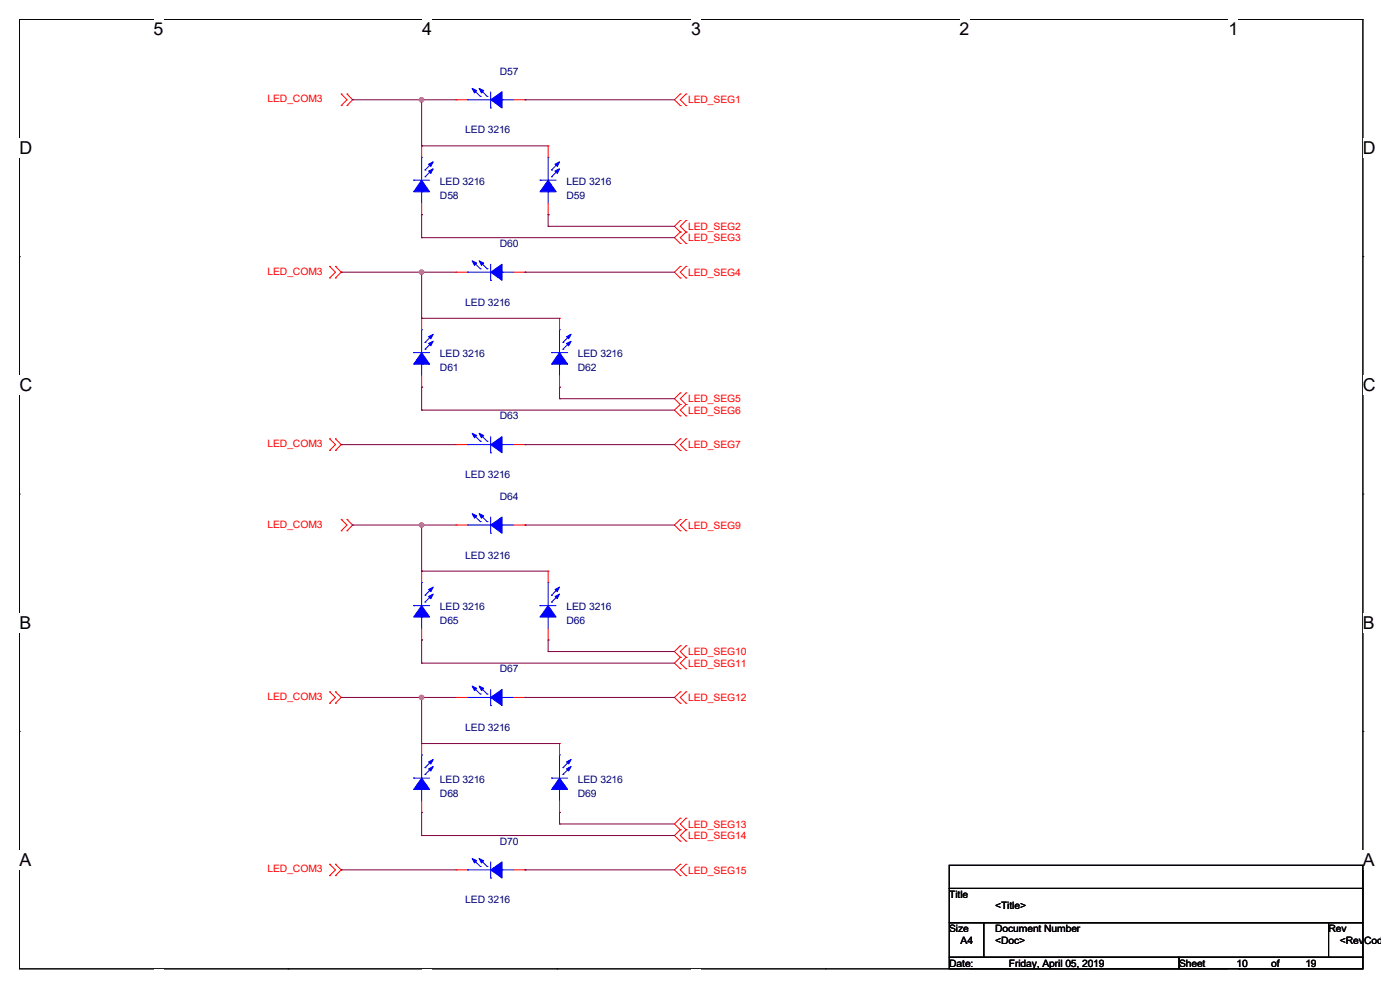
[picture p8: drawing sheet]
<svg xmlns="http://www.w3.org/2000/svg" width="297mm" height="210mm" viewBox="0 0 297 210" stroke-linecap="round" stroke-linejoin="round" font-family="sans-serif">
<path d="M4.1 4.1h285v201.4h-285z" fill="none" stroke="#000" stroke-width=".21"/>
<g fill="#fff">
<path d="M32.6 4.1h2.1v4.2h-2.1z"/>
<path d="M32.6 205.5h2.1v.4h-2.1z"/>
</g>
<path d="M61.1 4.1h.1M61.1 205.5h.1" fill="none" stroke="#000" stroke-width=".21"/>
<g fill="#fff">
<path d="M89.6 4.1h2.1v4.2h-2.1z"/>
<path d="M89.6 205.5h2.1v.4h-2.1z"/>
</g>
<path d="M118.1 4.1h.1M118.1 205.5h.1" fill="none" stroke="#000" stroke-width=".21"/>
<g fill="#fff">
<path d="M146.6 4.1h2.1v4.2h-2.1z"/>
<path d="M146.6 205.5h2.1v.4h-2.1z"/>
</g>
<path d="M175.1 4.1h.1M175.1 205.5h.1" fill="none" stroke="#000" stroke-width=".21"/>
<g fill="#fff">
<path d="M203.6 4.1h2.1v4.2h-2.1z"/>
<path d="M203.6 205.5h2.1v.4h-2.1z"/>
</g>
<path d="M232.1 4.1h.1M232.1 205.5h.1" fill="none" stroke="#000" stroke-width=".21"/>
<g fill="#fff">
<path d="M260.6 4.1h2.1v4.2h-2.1z"/>
<path d="M260.6 205.5h2.1v.4h-2.1z"/>
<path d="M4.1 29.3h2.8v4.2h-2.8z"/>
<path d="M289.1 29.3h2.8v4.2h-2.8z"/>
<path d="M4.1 79.6h2.8v4.2h-2.8z"/>
<path d="M289.1 79.6h2.8v4.2h-2.8z"/>
</g>
<path d="M4.1 54.4h.1M289.1 54.4h.1" fill="none" stroke="#000" stroke-width=".21"/>
<g fill="#fff">
<path d="M4.1 130h2.5v4.2h-2.5z"/>
<path d="M289.1 130h2.6v4.2h-2.6z"/>
</g>
<path d="M4.1 104.8h.1M289.1 104.8h.1" fill="none" stroke="#000" stroke-width=".21"/>
<g fill="#fff">
<path d="M4.1 180.3h2.6v4.2h-2.6z"/>
<path d="M289.1 180.3h2.6v4.2h-2.6z"/>
</g>
<path d="M4.1 155.2h.1M289.1 155.2h.1M201.4 183.6h87.7v4.9h-87.7zM201.4 188.5h87.7v7.2h-87.7zM201.4 195.7h7.3v7.4h-7.3zM208.7 195.7h73.2v7.4h-73.2zM281.9 195.7h7.2v7.4h-7.2zM201.4 203.1h48.7v2.4h-48.7zM250.1 203.1h39v2.4h-39z" fill="none" stroke="#000" stroke-width=".21"/>
<g fill="none" stroke="#f00" stroke-width=".21">
<path d="M72.4 19.9h.1M72.4 19.9l1.2 1.3-1.2 1.2M73.6 19.9h.1M73.6 19.9l1.2 1.3-1.2 1.2M144.3 19.9h.1M144.3 19.9l-1.2 1.3 1.2 1.2M145.5 19.9h.1M145.5 19.9l-1.2 1.3 1.2 1.2M72.4 22.4h.1M73.6 22.4h.1M89.5 30.9h.1M89.5 30.9v2.5"/>
<path d="M96.8 21.2h.1M96.8 21.2h2.4M109 21.2h2.4M111.4 21.2h.1M116.3 30.9h.1M116.3 30.9v2.5M144.3 22.4h.1M145.5 22.4h.1M69.9 56.5h.1M69.9 59h.1M69.9 56.5l1.3 1.2-1.3 1.3M71.2 59h.1"/>
<path d="M71.2 56.5h.1M71.2 56.5l1.2 1.2-1.2 1.3M89.5 45.6h.1M89.5 43.1v2.5M96.8 57.7h.1M96.8 57.7h2.4M109 57.7h2.4M111.4 57.7h.1M116.3 45.6h.1M116.3 43.1v2.5M144.3 46.8h.1M144.3 49.2h.1"/>
<path d="M144.3 51.6h.1M144.3 56.5h.1M144.3 59h.1M144.3 46.8l-1.2 1.2 1.2 1.2M144.3 49.2l-1.2 1.2 1.2 1.2M144.3 56.5l-1.2 1.2 1.2 1.3M145.5 49.2h.1M145.5 46.8h.1M145.5 51.6h.1M145.5 59h.1M145.5 56.5h.1M145.5 46.8l-1.2 1.2 1.2 1.2"/>
<path d="M145.5 49.2l-1.2 1.2 1.2 1.2M145.5 56.5l-1.2 1.2 1.2 1.3M89.5 67.5h.1M89.5 67.5v2.4M89.5 79.7v2.4M118.7 67.5h.1M118.7 67.5v2.4M118.7 79.7v2.4M69.9 93.1h.1M69.9 95.5h.1M69.9 93.1l1.3 1.2-1.3 1.2M71.2 95.5h.1"/>
<path d="M71.2 93.1h.1M71.2 93.1l1.2 1.2-1.2 1.2M89.5 82.1h.1M96.8 94.3h.1M96.8 94.3h2.4M109 94.3h2.4M111.4 94.3h.1M118.7 82.1h.1M144.3 83.4h.1M144.3 85.8h.1M144.3 88.2h.1M144.3 93.1h.1"/>
<path d="M144.3 95.5h.1M144.3 83.4l-1.2 1.2 1.2 1.2M144.3 85.8l-1.2 1.2 1.2 1.2M144.3 93.1l-1.2 1.2 1.2 1.2M145.5 85.8h.1M145.5 83.4h.1M145.5 88.2h.1M145.5 95.5h.1M145.5 93.1h.1M145.5 83.4l-1.2 1.2 1.2 1.2M145.5 85.8l-1.2 1.2 1.2 1.2M145.5 93.1l-1.2 1.2 1.2 1.2"/>
<path d="M72.4 110.2h.1M72.4 112.6h.1M72.4 110.2l1.2 1.2-1.2 1.2M73.6 112.6h.1M73.6 110.2h.1M73.6 110.2l1.2 1.2-1.2 1.2M96.8 111.4h.1M96.8 111.4h2.4M109 111.4h2.4M111.4 111.4h.1M144.3 110.2h.1M144.3 112.6h.1"/>
<path d="M144.3 110.2l-1.2 1.2 1.2 1.2M145.5 112.6h.1M145.5 110.2h.1M145.5 110.2l-1.2 1.2 1.2 1.2M89.5 135.8h.1M89.5 121.2h.1M89.5 121.2v2.4M89.5 133.3v2.5M116.3 135.8h.1M116.3 121.2h.1M116.3 121.2v2.4M116.3 133.3v2.5"/>
<path d="M144.3 137h.1M144.3 139.4h.1M144.3 137l-1.2 1.2 1.2 1.2M144.3 139.4l-1.2 1.3 1.2 1.2M145.5 139.4h.1M145.5 137h.1M145.5 137l-1.2 1.2 1.2 1.2M145.5 139.4l-1.2 1.3 1.2 1.2M69.9 146.8h.1M69.9 149.2h.1M69.9 146.8l1.3 1.2-1.3 1.2M71.2 149.2h.1"/>
<path d="M71.2 146.8h.1M71.2 146.8l1.2 1.2-1.2 1.2M89.5 157.7h.1M89.5 157.7v2.4M96.8 148h.1M96.8 148h2.4M109 148h2.4M111.4 148h.1M118.7 157.7h.1M118.7 157.7v2.4M144.3 141.9h.1M144.3 146.8h.1"/>
<path d="M144.3 149.2h.1M144.3 146.8l-1.2 1.2 1.2 1.2M145.5 141.9h.1M145.5 149.2h.1M145.5 146.8h.1M145.5 146.8l-1.2 1.2 1.2 1.2M89.5 172.3h.1M89.5 169.9v2.4M118.7 172.3h.1M118.7 169.9v2.4M144.3 173.6h.1M144.3 176h.1"/>
<path d="M144.3 178.4h.1M144.3 173.6l-1.2 1.2 1.2 1.2M144.3 176l-1.2 1.2 1.2 1.2M145.5 176h.1M145.5 173.6h.1M145.5 178.4h.1M145.5 173.6l-1.2 1.2 1.2 1.2M145.5 176l-1.2 1.2 1.2 1.2M69.9 183.3h.1M69.9 185.8h.1M69.9 183.3l1.3 1.2-1.3 1.3M71.2 185.8h.1"/>
<path d="M71.2 183.3h.1M71.2 183.3l1.2 1.2-1.2 1.3M96.8 184.5h.1M96.8 184.5h2.4M109 184.5h2.4M111.4 184.5h.1M144.3 183.3h.1M144.3 185.8h.1M144.3 183.3l-1.2 1.2 1.2 1.3M145.5 185.8h.1M145.5 183.3h.1M145.5 183.3l-1.2 1.2 1.2 1.3"/>
</g>
<g fill="none" stroke="#00f" stroke-width=".21">
<path d="M100.4 19l1.5 1.4M101.9 19l1.4 1.4M104.1 19.5v3.4M87.8 38.2h.1M87.8 38.2h3.3M89.5 33.4h.1M89.5 33.4v4.8M90.2 37.5h.1M90.2 36.1h.1M91.7 36.1l-1.5 1.4M91.7 34.6l-1.5 1.5M99.2 21.2h.1"/>
<path d="M99.2 21.2h4.9M101.9 20.4h.1M103.3 20.4h.1M104.1 22.9h.1M106.5 21.2h.1M106.5 21.2h2.5M114.6 38.2h.1M114.6 38.2h3.4M116.3 33.4h.1M116.3 33.4v4.8M117 37.5h.1M117 36.1h.1"/>
<path d="M118.4 36.1l-1.4 1.4M118.4 34.6l-1.4 1.5M89.5 40.7h.1M89.5 40.7v2.4M99.2 57.7h.1M99.2 57.7h4.9M100.4 55.5l1.5 1.5M101.9 57h.1M101.9 55.5l1.4 1.5M103.3 57h.1M104.1 59.5h.1M104.1 56v3.5"/>
<path d="M106.5 57.7h.1M106.5 57.7h2.5M116.3 40.7h.1M116.3 40.7v2.4M87.8 74.8h.1M87.8 74.8h3.3M89.5 77.3h.1M89.5 69.9h.1M89.5 69.9v4.9M89.5 77.3v2.4M90.2 74.1h.1M90.2 72.6h.1"/>
<path d="M91.7 72.6l-1.5 1.5M91.7 71.2l-1.5 1.4M117 74.8h.1M117 74.8h3.4M118.7 77.3h.1M118.7 69.9h.1M118.7 69.9v4.9M118.7 77.3v2.4M119.4 74.1h.1M119.4 72.6h.1M120.9 72.6l-1.5 1.5M120.9 71.2l-1.5 1.4"/>
<path d="M99.2 94.3h.1M99.2 94.3h4.9M100.4 92.1l1.5 1.5M101.9 93.6h.1M101.9 92.1l1.4 1.5M103.3 93.6h.1M104.1 96.1h.1M104.1 92.6v3.5M106.5 94.3h.1M106.5 94.3h2.5M99.2 111.4h.1M99.2 111.4h4.9"/>
<path d="M100.4 109.2l1.5 1.5M101.9 110.7h.1M101.9 109.2l1.4 1.5M103.3 110.7h.1M104.1 113.1h.1M104.1 109.7v3.4M106.5 111.4h.1M106.5 111.4h2.5M87.8 128.5h.1M87.8 128.5h3.3M89.5 130.9h.1M89.5 123.6h.1"/>
<path d="M89.5 123.6v4.9M89.5 130.9v2.4M90.2 127.7h.1M90.2 126.3h.1M91.7 126.3l-1.5 1.4M91.7 124.8l-1.5 1.5M114.6 128.5h.1M114.6 128.5h3.4M116.3 130.9h.1M116.3 123.6h.1M116.3 123.6v4.9M116.3 130.9v2.4"/>
<path d="M117 127.7h.1M117 126.3h.1M118.4 126.3l-1.4 1.4M118.4 124.8l-1.4 1.5M99.2 148h.1M99.2 148h4.9M100.4 145.8l1.5 1.4M101.9 147.2h.1M101.9 145.8l1.4 1.4M103.3 147.2h.1M104.1 149.7h.1M104.1 146.3v3.4"/>
<path d="M106.5 148h.1M106.5 148h2.5M87.8 165.1h.1M87.8 165.1h3.3M89.5 167.5h.1M89.5 160.1h.1M89.5 160.1v5M89.5 167.5v2.4M90.2 164.3h.1M90.2 162.9h.1M91.7 162.9l-1.5 1.4M91.7 161.4l-1.5 1.5"/>
<path d="M117 165.1h.1M117 165.1h3.4M118.7 167.5h.1M118.7 160.1h.1M118.7 160.1v5M118.7 167.5v2.4M119.4 164.3h.1M119.4 162.9h.1M120.9 162.9l-1.5 1.4M120.9 161.4l-1.5 1.5M99.2 184.5h.1M99.2 184.5h4.9"/>
<path d="M100.4 182.4l1.5 1.4M101.9 183.8h.1M101.9 182.4l1.4 1.4M103.3 183.8h.1M104.1 186.3h.1M104.1 182.8v3.5M106.5 184.5h.1M106.5 184.5h2.5"/>
</g>
<g fill="#00f" stroke="#00f" stroke-width=".21">
<path d="M89.5 128.5l1.6 2.4h-3.3z" fill-rule="evenodd"/>
<path d="M90.9 125.1l1-.6-.5 1z" fill-rule="evenodd"/>
<path d="M90.9 126.5l1-.5-.5 1z" fill-rule="evenodd"/>
<path d="M118.7 74.8l1.7 2.5h-3.4z" fill-rule="evenodd"/>
<path d="M120.2 71.4l1-.5-.6 1z" fill-rule="evenodd"/>
<path d="M120.2 72.9l1-.5-.6 1z" fill-rule="evenodd"/>
<path d="M116.3 128.5l1.7 2.4h-3.4z" fill-rule="evenodd"/>
<path d="M117.7 125.1l1-.6-.5 1z" fill-rule="evenodd"/>
<path d="M117.7 126.5l1-.5-.5 1z" fill-rule="evenodd"/>
<path d="M104.1 94.3l2.4-1.7v3.5z" fill-rule="evenodd"/>
<path d="M100.2 91.9l.9 .5-.4 .5z" fill-rule="evenodd"/>
<path d="M101.6 91.9l1 .5-.4 .5z" fill-rule="evenodd"/>
<path d="M104.1 57.7l2.4-1.7v3.5z" fill-rule="evenodd"/>
<path d="M100.2 55.3l.9 .5-.4 .5z" fill-rule="evenodd"/>
<path d="M101.6 55.3l1 .5-.4 .5z" fill-rule="evenodd"/>
<path d="M104.1 21.2l2.4-1.7v3.4z" fill-rule="evenodd"/>
<path d="M100.2 18.8l.9 .4-.4 .5z" fill-rule="evenodd"/>
<path d="M101.6 18.8l1 .4-.4 .5z" fill-rule="evenodd"/>
<path d="M104.1 148l2.4-1.7v3.4z" fill-rule="evenodd"/>
<path d="M100.2 145.5l.9 .5-.4 .5z" fill-rule="evenodd"/>
<path d="M101.6 145.5l1 .5-.4 .5z" fill-rule="evenodd"/>
<path d="M89.5 38.2l1.6 2.5h-3.3z" fill-rule="evenodd"/>
<path d="M90.9 34.8l1-.5-.5 1z" fill-rule="evenodd"/>
<path d="M90.9 36.3l1-.5-.5 1z" fill-rule="evenodd"/>
<path d="M89.5 165.1l1.6 2.4h-3.3z" fill-rule="evenodd"/>
<path d="M90.9 161.6l1-.5-.5 1z" fill-rule="evenodd"/>
<path d="M90.9 163.1l1-.5-.5 1z" fill-rule="evenodd"/>
<path d="M118.7 165.1l1.7 2.4h-3.4z" fill-rule="evenodd"/>
<path d="M120.2 161.6l1-.5-.6 1z" fill-rule="evenodd"/>
<path d="M120.2 163.1l1-.5-.6 1z" fill-rule="evenodd"/>
<path d="M104.1 111.4l2.4-1.7v3.4z" fill-rule="evenodd"/>
<path d="M100.2 109l.9 .4-.4 .5z" fill-rule="evenodd"/>
<path d="M101.6 109l1 .4-.4 .5z" fill-rule="evenodd"/>
<path d="M89.5 74.8l1.6 2.5h-3.3z" fill-rule="evenodd"/>
<path d="M90.9 71.4l1-.5-.5 1z" fill-rule="evenodd"/>
<path d="M90.9 72.9l1-.5-.5 1z" fill-rule="evenodd"/>
<path d="M116.3 38.2l1.7 2.5h-3.4z" fill-rule="evenodd"/>
<path d="M117.7 34.8l1-.5-.5 1z" fill-rule="evenodd"/>
<path d="M117.7 36.3l1-.5-.5 1z" fill-rule="evenodd"/>
<path d="M104.1 184.5l2.4-1.7v3.5z" fill-rule="evenodd"/>
<path d="M100.2 182.1l.9 .5-.4 .5z" fill-rule="evenodd"/>
<path d="M101.6 182.1l1 .5-.4 .5z" fill-rule="evenodd"/>
</g>
<g fill="none" stroke="#800040" stroke-width=".21">
<path d="M74.8 21.2h.1M74.8 21.2h22M89.5 21.2h.1M89.5 30.9h.1M89.5 21.2v9.7M89.5 30.9h26.8M111.4 21.2h.1M111.4 21.2h31.7M72.4 57.7h.1M72.4 57.7h24.4M89.5 45.6h.1M89.5 50.4h.1"/>
<path d="M89.5 57.7h.1M89.5 45.6v4.8M89.5 57.7v9.8M89.5 50.4h53.6M111.4 57.7h.1M111.4 57.7h31.7M116.3 45.6h.1M116.3 48h.1M116.3 45.6v2.4M116.3 48h26.8M89.5 67.5h.1M89.5 67.5h29.2"/>
<path d="M72.4 94.3h.1M72.4 94.3h24.4M89.5 82.1h.1M89.5 87h.1M89.5 82.1v4.9M89.5 87h53.6M111.4 94.3h.1M111.4 94.3h31.7M118.7 82.1h.1M118.7 84.6h.1M118.7 82.1v2.5M118.7 84.6h24.4"/>
<path d="M74.8 111.4h.1M74.8 111.4h22M89.5 111.4h.1M89.5 111.4v9.8M111.4 111.4h.1M111.4 111.4h31.7M89.5 121.2h.1M89.5 135.8h.1M89.5 135.8v4.9M89.5 121.2h26.8M116.3 135.8h.1M116.3 138.2h.1"/>
<path d="M116.3 135.8v2.4M116.3 138.2h26.8M72.4 148h.1M72.4 148h24.4M89.5 140.7h.1M89.5 148h.1M89.5 157.7h.1M89.5 148v9.7M89.5 140.7h53.6M89.5 157.7h29.2M111.4 148h.1M111.4 148h31.7"/>
<path d="M89.5 172.3h.1M89.5 177.2h.1M89.5 172.3v4.9M89.5 177.2h53.6M118.7 172.3h.1M118.7 174.8h.1M118.7 172.3v2.5M118.7 174.8h24.4M72.4 184.5h.1M72.4 184.5h24.4M111.4 184.5h.1M111.4 184.5h31.7"/>
</g>
<g fill="#f0f" stroke="#f0f" stroke-width=".21">
<circle cx="89.4" cy="21.2" r=".48"/>
<circle cx="89.4" cy="57.7" r=".48"/>
<circle cx="89.4" cy="111.4" r=".48"/>
<circle cx="89.4" cy="148" r=".48"/>
</g>
<g font-size="3.8">
<text x="32.6" y="7.5">5</text>
<text x="89.6" y="7.5">4</text>
<text x="146.6" y="7.5">3</text>
<text x="203.6" y="7.5">2</text>
<text x="260.6" y="7.5">1</text>
<text x="4.1" y="32.6">D</text>
<text x="289.1" y="32.6">D</text>
<text x="4.1" y="83">C</text>
<text x="289.1" y="83">C</text>
<text x="4.1" y="133.3">B</text>
<text x="289.1" y="133.3">B</text>
<text x="4.1" y="183.7">A</text>
<text x="289.1" y="183.7">A</text>
</g>
<g font-size="2.2" fill="#000080">
<text x="106" y="15.8">D57</text>
<text x="98.7" y="28.3">LED 3216</text>
<text x="93.3" y="39.2">LED 3216</text>
<text x="120.2" y="39.2">LED 3216</text>
<text x="93.3" y="42.2">D58</text>
<text x="120.2" y="42.2">D59</text>
<text x="106" y="52.4">D60</text>
<text x="98.7" y="64.9">LED 3216</text>
<text x="93.3" y="75.8">LED 3216</text>
<text x="122.6" y="75.8">LED 3216</text>
<text x="93.3" y="78.7">D61</text>
<text x="122.6" y="78.7">D62</text>
<text x="106" y="89">D63</text>
<text x="98.7" y="101.4">LED 3216</text>
<text x="106" y="106.1">D64</text>
<text x="98.7" y="118.5">LED 3216</text>
<text x="93.3" y="129.5">LED 3216</text>
<text x="120.2" y="129.5">LED 3216</text>
<text x="93.3" y="132.4">D65</text>
<text x="120.2" y="132.4">D66</text>
<text x="106" y="142.7">D67</text>
<text x="98.7" y="155.1">LED 3216</text>
<text x="93.3" y="166.1">LED 3216</text>
<text x="122.6" y="166.1">LED 3216</text>
<text x="93.3" y="169">D68</text>
<text x="122.6" y="169">D69</text>
<text x="106" y="179.2">D70</text>
<text x="98.7" y="191.6">LED 3216</text>
</g>
<g font-size="2.2" fill="#f00">
<text x="56.8" y="21.7">LED_COM3</text>
<text x="146" y="21.9">LED_SEG1</text>
<text x="146" y="48.8">LED_SEG2</text>
<text x="146" y="51.2">LED_SEG3</text>
<text x="56.8" y="58.3">LED_COM3</text>
<text x="146" y="58.5">LED_SEG4</text>
<text x="146" y="85.3">LED_SEG5</text>
<text x="146" y="87.8">LED_SEG6</text>
<text x="56.8" y="94.9">LED_COM3</text>
<text x="146" y="95.1">LED_SEG7</text>
<text x="56.8" y="111.9">LED_COM3</text>
<text x="146" y="112.2">LED_SEG9</text>
<text x="146" y="139">LED_SEG10</text>
<text x="146" y="141.4">LED_SEG11</text>
<text x="56.8" y="148.5">LED_COM3</text>
<text x="146" y="148.8">LED_SEG12</text>
<text x="146" y="175.6">LED_SEG13</text>
<text x="146" y="178">LED_SEG14</text>
<text x="56.8" y="185.1">LED_COM3</text>
<text x="146" y="185.3">LED_SEG15</text>
</g>
<g font-size="2.2">
<text x="201.4" y="190.5">Title</text>
<text x="201.4" y="197.7">Size</text>
<text x="211.1" y="197.7">Document Number</text>
<text x="211.1" y="192.9">&lt;Title&gt;</text>
<text x="281.8" y="197.7">Rev</text>
<text x="203.8" y="200.2">A4</text>
<text x="211.1" y="200.2">&lt;Doc&gt;</text>
<text x="284.3" y="200.2">&lt;RevCode&gt;</text>
<text x="201.4" y="205.1">Date:</text>
<text x="214" y="205.1">Friday, April 05, 2019</text>
<text x="250.1" y="205.1">Sheet</text>
<text x="262.3" y="205.1">10</text>
<text x="269.7" y="205.1">of</text>
<text x="276.9" y="205.1">19</text>
</g>
</svg>
